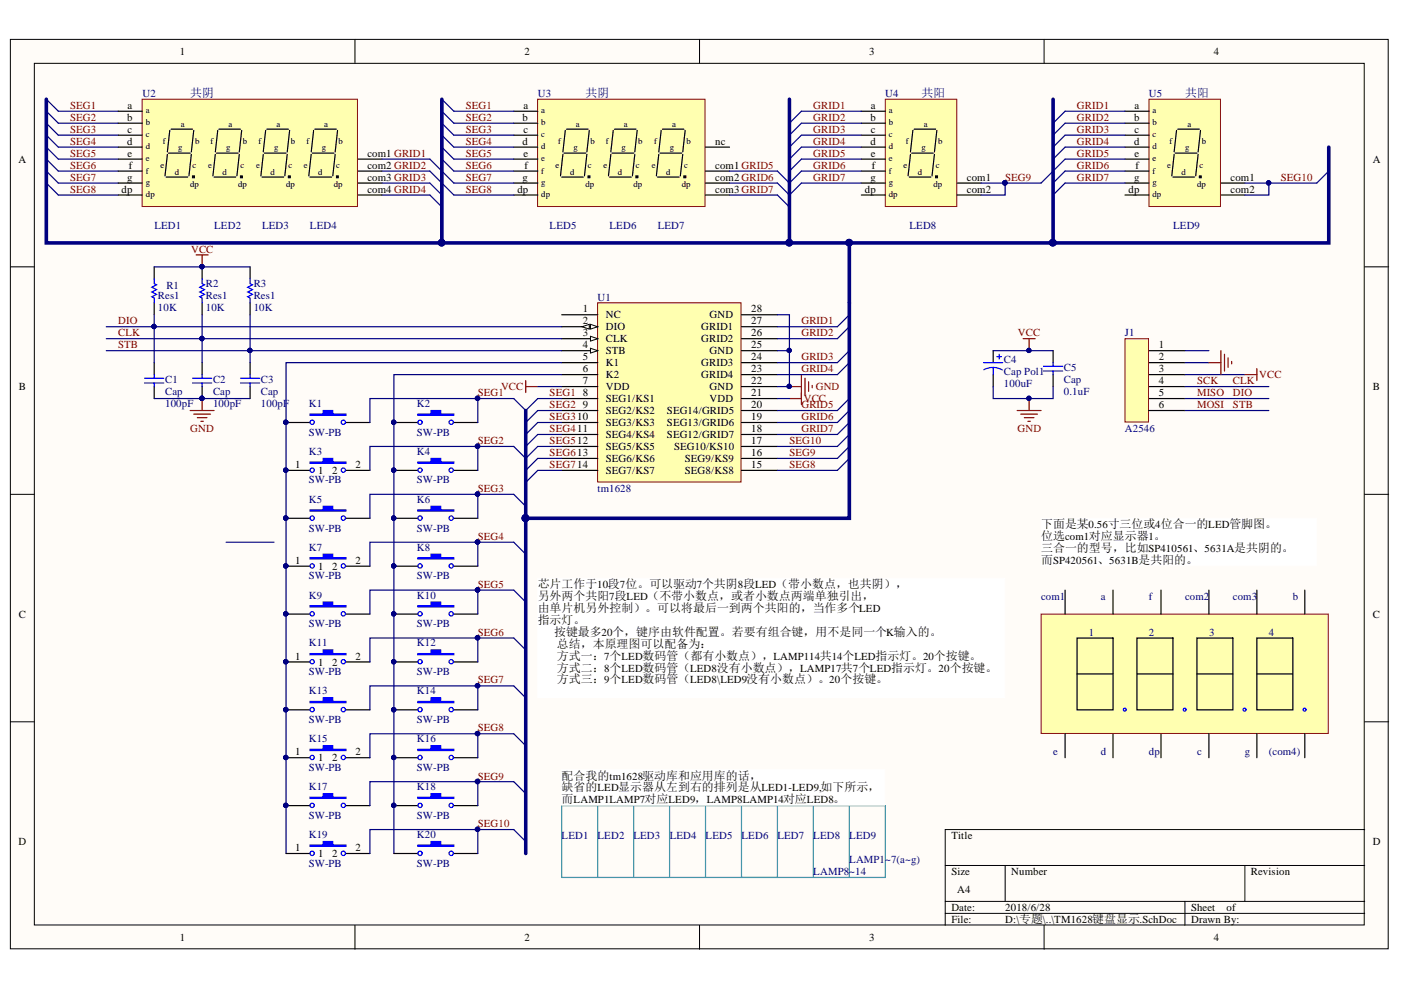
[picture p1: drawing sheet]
<svg xmlns="http://www.w3.org/2000/svg" width="297mm" height="210mm" viewBox="0 0 297 210" stroke-linecap="round" stroke-linejoin="round" font-family="sans-serif">
<g fill="#fffcf8" stroke="#000" stroke-width=".21">
<path d="M2.2 8.4h292.1v192.8h-292.1z"/>
<path d="M7.3 13.4h281.9v182.7h-281.9z"/>
</g>
<g fill="none" stroke="#000" stroke-width=".21">
<path d="M75.3 8.4v5M148.3 8.4v5M221.4 8.4v5M2.2 56.6h5.1M289.3 56.6h5.1M2.2 104.8h5.1M289.3 104.8h5.1M2.2 153h5.1M289.3 153h5.1M289.3 175.9h-88.9v20.3M75.3 196.2v5.1M148.3 196.2v5.1"/>
<path d="M200.4 183.5h88.9M200.4 191.1h88.9M200.4 193.7h88.9M213.1 183.5v7.6M221.4 196.2v5.1M251.2 191.1v5.1M263.9 183.5v7.6"/>
</g>
<path d="M126.7 64.2h30.4v38h-30.4z" fill="#ffffb0" stroke="#800000" stroke-width=".21"/>
<path d="M119.1 66.7h7.6M119.1 69.3h7.6" fill="none" stroke="#000" stroke-width=".25"/>
<path d="M125.2 68.8l1.5 .5-1.5 .5z" fill="#fffcf8"/>
<path d="M125.2 68.8l1.5 .5-1.5 .5z" fill="none" stroke="#000" stroke-width=".21"/>
<path d="M123.4 69.3l1.5-.5v1z" fill="#fffcf8"/>
<path d="M123.4 69.3l1.5-.5v1z" fill="none" stroke="#000" stroke-width=".21"/>
<path d="M119.1 71.8h7.6" fill="none" stroke="#000" stroke-width=".25"/>
<path d="M125.2 71.3l1.5 .5-1.5 .5z" fill="#fffcf8"/>
<path d="M125.2 71.3l1.5 .5-1.5 .5z" fill="none" stroke="#000" stroke-width=".21"/>
<path d="M119.1 74.3h7.6" fill="none" stroke="#000" stroke-width=".25"/>
<path d="M125.2 73.8l1.5 .5-1.5 .6z" fill="#fffcf8"/>
<path d="M125.2 73.8l1.5 .5-1.5 .6z" fill="none" stroke="#000" stroke-width=".21"/>
<g fill="none" stroke="#000" stroke-width=".25">
<path d="M119.1 76.9h7.6M119.1 79.4h7.6M157.2 76.9h7.6M157.2 79.4h7.6M157.2 74.3h7.6M157.2 71.8h7.6M157.2 69.3h7.6M157.2 66.7h7.6M83.5 89.6h5.1M96.2 89.6h5.1M119.1 82h7.6M119.1 84.5h7.6"/>
<path d="M119.1 87h7.6M119.1 89.6h7.6M119.1 92.1h7.6M119.1 94.7h7.6M119.1 97.2h7.6M119.1 99.7h7.6M157.2 82h7.6M157.2 84.5h7.6M157.2 87h7.6M157.2 89.6h7.6M157.2 92.1h7.6M157.2 94.7h7.6"/>
<path d="M157.2 97.2h7.6M157.2 99.7h7.6"/>
</g>
<g fill="none" stroke="#000080" stroke-width=".25">
<path d="M22.5 69.3h96.6M22.5 71.8h96.6M22.5 74.3h96.6M119.1 76.9h-58.5v104.1M119.1 79.4h-35.6v101.6M164.8 66.7h2.6v15.3h-2.6M164.8 74.3h2.6M180.1 76.9l-2.6 2.5h-12.7M180.1 74.3l-2.6 2.6h-12.7M180.1 69.3l-2.6 2.5h-12.7M180.1 66.7l-2.6 2.6h-12.7M114 82h5.1"/>
<path d="M119.1 84.5h-5.1l-2.5 2.5M119.1 87h-5.1l-2.5 2.6M119.1 89.6h-5.1l-2.5 2.5M119.1 92.1h-5.1l-2.5 2.6M119.1 94.7h-5.1l-2.5 2.5M119.1 97.2h-5.1l-2.5 2.5M119.1 99.7h-5.1l-2.5 2.6M164.8 84.5h2.6M180.1 84.5l-2.6 2.5h-12.7M180.1 87l-2.6 2.6h-12.7M180.1 89.6l-2.6 2.5h-12.7M180.1 92.1l-2.6 2.6h-12.7"/>
<path d="M180.1 94.7l-2.6 2.5h-12.7M180.1 97.2l-2.6 2.5h-12.7"/>
</g>
<g fill="#000080" stroke="#000080" stroke-width=".21">
<circle cx="32.6" cy="69.2" r=".46"/>
<circle cx="42.8" cy="71.8" r=".46"/>
<circle cx="53" cy="74.3" r=".46"/>
<circle cx="60.6" cy="89.5" r=".46"/>
<circle cx="60.6" cy="99.7" r=".46"/>
<circle cx="60.6" cy="109.8" r=".47"/>
<circle cx="60.6" cy="120" r=".46"/>
<circle cx="60.6" cy="130.1" r=".46"/>
<circle cx="60.6" cy="140.3" r=".46"/>
<circle cx="60.6" cy="150.5" r=".47"/>
<circle cx="60.6" cy="160.6" r=".46"/>
<circle cx="60.6" cy="170.8" r=".46"/>
<circle cx="83.5" cy="89.5" r=".46"/>
<circle cx="83.5" cy="99.7" r=".46"/>
<circle cx="83.5" cy="109.8" r=".46"/>
<circle cx="83.5" cy="120" r=".46"/>
<circle cx="83.5" cy="130.1" r=".46"/>
<circle cx="83.5" cy="140.3" r=".46"/>
<circle cx="83.5" cy="150.5" r=".46"/>
<circle cx="83.5" cy="160.6" r=".46"/>
<circle cx="83.5" cy="170.8" r=".46"/>
<circle cx="167.3" cy="81.9" r=".46"/>
<circle cx="167.3" cy="74.3" r=".46"/>
</g>
<path d="M169.9 79.4v6.4M111.5 80.7v2.5M111.5 82h2.5M167.4 82h2.5M167.4 84.5h2.5M170.7 80.2v3.5M171.4 80.9v2.1M172.2 81.7v.5" fill="none" stroke="#800000" stroke-width=".25"/>
<path d="M88.6 87.8h2.8v-.8h2v.8h2.8v.3h-7.6z" fill-rule="evenodd" fill="#00f"/>
<g fill="none" stroke="#00f" stroke-width=".25">
<path d="M88.6 87.8h2.8v-.8h2v.8h2.8v.3h-7.6z"/>
<circle cx="89.1" cy="89.5" r=".46"/>
<circle cx="95.7" cy="89.5" r=".46"/>
</g>
<g fill="#000080" stroke="#000080" stroke-width=".21">
<circle cx="83.5" cy="89.5" r=".46"/>
<circle cx="83.5" cy="99.7" r=".46"/>
</g>
<path d="M83.5 99.7h5.1M96.2 99.7h5.1" fill="none" stroke="#000" stroke-width=".25"/>
<path d="M88.6 98h2.8v-.8h2v.8h2.8v.2h-7.6z" fill-rule="evenodd" fill="#00f"/>
<g fill="none" stroke="#00f" stroke-width=".25">
<path d="M88.6 98h2.8v-.8h2v.8h2.8v.2h-7.6z"/>
<circle cx="89.1" cy="99.7" r=".46"/>
<circle cx="95.7" cy="99.7" r=".46"/>
</g>
<g fill="#000080" stroke="#000080" stroke-width=".21">
<circle cx="83.5" cy="99.7" r=".46"/>
<circle cx="60.6" cy="89.5" r=".46"/>
</g>
<path d="M60.6 89.6h5.1M73.4 89.6h5" fill="none" stroke="#000" stroke-width=".25"/>
<path d="M65.7 87.8h2.8v-.8h2.1v.8h2.8v.3h-7.7z" fill-rule="evenodd" fill="#00f"/>
<g fill="none" stroke="#00f" stroke-width=".25">
<path d="M65.7 87.8h2.8v-.8h2.1v.8h2.8v.3h-7.7z"/>
<circle cx="66.2" cy="89.5" r=".46"/>
<circle cx="72.8" cy="89.5" r=".46"/>
</g>
<g fill="#000080" stroke="#000080" stroke-width=".21">
<circle cx="60.6" cy="89.5" r=".46"/>
<circle cx="60.6" cy="99.7" r=".46"/>
</g>
<path d="M60.6 99.7h5.1M73.4 99.7h5" fill="none" stroke="#000" stroke-width=".25"/>
<path d="M65.7 98h2.8v-.8h2.1v.8h2.8v.2h-7.7z" fill-rule="evenodd" fill="#00f"/>
<g fill="none" stroke="#00f" stroke-width=".25">
<path d="M208.5 76.9h4.1M210.6 77.9l1.2 .2 .7 .3M210.6 77.9l-.9 .1-1.1 .4M210.6 77.9v1.5M211.3 75.6h1.1M211.8 75.1v1M221.2 77.6h4.1M221.2 78.7h4.1M223.3 76.9v.7M223.3 78.7v.7M65.7 98h2.8v-.8h2.1v.8h2.8v.2h-7.7z"/>
<circle cx="66.2" cy="99.7" r=".46"/>
<circle cx="72.8" cy="99.7" r=".46"/>
</g>
<g fill="#000080" stroke="#000080" stroke-width=".21">
<circle cx="60.6" cy="99.7" r=".46"/>
<circle cx="101.2" cy="84.5" r=".46"/>
<circle cx="101.2" cy="94.6" r=".47"/>
<circle cx="218.1" cy="74.3" r=".46"/>
<circle cx="218.1" cy="84.5" r=".46"/>
</g>
<path d="M210.6 74.3h12.7M111.5 87l-2.6-2.5h-30.5v5.1M111.5 97.2l-2.6-2.5h-30.5v5M210.6 82v2.5h12.7v-2.5" fill="none" stroke="#000080" stroke-width=".25"/>
<path d="M210.6 74.3v2.6M210.6 79.4v2.6M223.3 74.3v2.6M223.3 79.4v2.6" fill="none" stroke="#000" stroke-width=".25"/>
<path d="M216.9 71.8h2.6M218.2 71.8v2.5M215.7 87h5M216.4 87.8h3.6M217.2 88.6h2M217.9 89.3h.5M218.2 84.5v2.5" fill="none" stroke="#800000" stroke-width=".25"/>
<path d="M114 21h35.5v22.8h-35.5z" fill="#ffffb0" stroke="#800000" stroke-width=".21"/>
<g fill="none" stroke="#000" stroke-width=".25">
<path d="M108.9 23.6h5.1M108.9 26.1h5.1M108.9 28.7h5.1M108.9 31.2h5.1M108.9 33.7h5.1M108.9 36.3h5.1M108.9 38.8h5.1M119.1 37.5h4.6M119.3 32.7l-.5 4.6M119.6 32.5h4.6M119.9 27.6l-.6 4.6M120.1 27.4h4.6"/>
<path d="M124.4 32.7l-.5 4.6M124.9 27.6l-.5 4.6M129.3 37.5h4.5M129.5 32.7l-.5 4.6M129.8 32.5h4.5M130 27.6l-.5 4.6M130.3 27.4h4.5M134.6 32.7l-.5 4.6M135.1 27.6l-.5 4.6M139.4 37.5h4.6M139.7 32.7l-.5 4.6M139.9 32.5h4.6"/>
<path d="M140.2 27.6l-.5 4.6M140.4 27.4h4.6M144.8 32.7l-.6 4.6M145.3 27.6l-.5 4.6M149.6 31.2h5.1M149.6 36.3h5.1M149.6 38.8h5.1M108.9 41.4h5.1M149.6 41.4h5.1M243.6 74.3h7.6M243.6 76.9h7.6M243.6 79.4h7.6"/>
<path d="M243.6 82h7.6M243.6 84.5h7.6"/>
</g>
<path d="M124.7 37.3h.4v.4h-.4zM134.8 37.3h.5v.4h-.5zM145 37.3h.4v.4h-.4z" fill="#000" stroke="#000" stroke-width=".21"/>
<g fill="none" stroke="#000080" stroke-width=".25">
<path d="M9.8 38.8l2.6 2.6h12.7M9.8 36.3l2.6 2.5h12.7M9.8 33.7l2.6 2.6h12.7M9.8 31.2l2.6 2.5h12.7M9.8 28.7l2.6 2.5h12.7M9.8 26.1l2.6 2.6h12.7M9.8 23.6l2.6 2.5h12.7M9.8 21l2.6 2.6h12.7M81 36.3h10.1l5.1 5.1h12.7M81 38.8h10.1l2.6 2.6M93.7 36.3l2.5 2.5h12.7M93.7 33.7l2.5 2.6h12.7"/>
<path d="M93.7 31.2l2.5 2.5h12.7M93.7 28.7l2.5 2.5h12.7M93.7 26.1l2.5 2.6h12.7M93.7 23.6l2.5 2.5h12.7M93.7 21l2.5 2.6h12.7M154.7 38.8h10.1M154.7 36.3h10.1M81 41.4h10.1l2.6 2.5M154.7 41.4h10.1"/>
</g>
<path d="M238.5 71.8h5v17.7h-5z" fill="#ffffb0" stroke="#800000" stroke-width=".21"/>
<g fill="none" stroke="#000" stroke-width=".25">
<path d="M32.7 56.6v2.5M42.9 56.6v2.5M53 56.6v2.5M32.7 64.2v2.5M32.7 76.9v2.5M42.9 64.2v2.5M42.9 76.9v2.5M53 64.2v2.5M53 76.9v2.5M32.7 82v2.5M42.9 82v2.5M53 82v2.5"/>
<path d="M243.6 87h7.6"/>
</g>
<path d="M32.7 56.6h20.3M32.7 66.7v10.2M42.9 66.7v10.2M53 66.7v10.2M251.2 74.3h5.1M251.2 76.9h5.1M251.2 79.4h12.7M32.7 84.5h20.3M251.2 82h17.8M251.2 84.5h17.8M251.2 87h17.8" fill="none" stroke="#000080" stroke-width=".25"/>
<g fill="none" stroke="#800000" stroke-width=".25">
<path d="M41.6 54h2.5M42.9 54v2.6M256.3 76.9h2.6M258.9 74.3v5.1M259.6 75.1v3.6M260.4 75.9v2M261.1 76.6v.5M263.9 79.4h2.6M266.5 78.2v2.5M40.3 87h5.1M41.1 87.8h3.5M41.8 88.6h2.1"/>
<path d="M42.6 89.3h.5M42.9 84.5v2.5"/>
</g>
<g fill="none" stroke="#00f" stroke-width=".25">
<path d="M32.7 59.1v1l.5 .3-1 .5 1 .5-1 .5 1 .5-1 .5 .5 .3v1M42.9 59.1v1l.5 .3-1.1 .5 1.1 .5-1.1 .5 1.1 .5-1.1 .5 .6 .3v1M53 59.1v1l.5 .3-1 .5 1 .5-1 .5 1 .5-1 .5 .5 .3v1M32.7 79.4v.8M42.9 79.4v.8M53 79.4v.8M30.7 80.2h4M30.7 81.2h4M32.7 81.2v.8M40.8 80.2h4.1M40.8 81.2h4.1M42.9 81.2v.8"/>
<path d="M51 80.2h4.1M51 81.2h4.1M53 81.2v.8"/>
</g>
<g fill="#000080" stroke="#000080" stroke-width=".21">
<circle cx="42.8" cy="56.5" r=".46"/>
<circle cx="42.8" cy="84.5" r=".46"/>
<circle cx="32.6" cy="69.2" r=".46"/>
<circle cx="42.8" cy="71.8" r=".46"/>
<circle cx="53" cy="74.3" r=".46"/>
<circle cx="101.2" cy="84.5" r=".46"/>
<circle cx="101.2" cy="94.6" r=".47"/>
<circle cx="101.2" cy="104.8" r=".46"/>
</g>
<path d="M220.7 130.2h60.9v25.3h-60.9z" fill="#ffffb0" stroke="#800000" stroke-width=".21"/>
<g fill="none" stroke="#000" stroke-width=".25">
<path d="M225.8 125.1v5.1M228.4 135.3h7.6v15.2h-7.6zM236 125.1v5.1M241.1 135.3h7.6v15.2h-7.6zM246.1 125.1v5.1M253.8 135.3h7.6v15.2h-7.6zM256.3 125.1v5.1M266.5 135.3h7.6v15.2h-7.6zM266.5 125.1v5.1M276.6 125.1v5.1M225.8 155.6v5.1M228.4 142.9h7.6"/>
<path d="M236 155.6v5.1M241.1 142.9h7.6M246.1 155.6v5.1M253.8 142.9h7.6M256.3 155.6v5.1M266.5 142.9h7.6M266.5 155.6v5.1M276.6 155.6v5.1"/>
</g>
<g fill="none" stroke="#00f" stroke-width=".25">
<circle cx="238.5" cy="150.5" r=".31"/>
<circle cx="251.2" cy="150.5" r=".31"/>
<circle cx="263.9" cy="150.5" r=".32"/>
<circle cx="276.6" cy="150.5" r=".31"/>
</g>
<path d="M30.1 21h45.7v22.8h-45.7z" fill="#ffffb0" stroke="#800000" stroke-width=".21"/>
<g fill="none" stroke="#000" stroke-width=".25">
<path d="M25.1 23.6h5.1M25.1 26.1h5.1M25.1 28.7h5.1M25.1 31.2h5.1M25.1 33.7h5.1M25.1 36.3h5.1M25.1 38.8h5.1M35.2 37.5h4.6M35.5 32.7l-.5 4.6M35.7 32.5h4.6M36 27.6l-.5 4.6M36.3 27.4h4.5"/>
<path d="M40.6 32.7l-.5 4.6M41.1 27.6l-.5 4.6M45.4 37.5h4.6M45.7 32.7l-.6 4.6M45.9 32.5h4.6M46.2 27.6l-.5 4.6M46.4 27.4h4.6M50.7 32.7l-.5 4.6M51.2 27.6l-.5 4.6M55.6 37.5h4.5M55.8 32.7l-.5 4.6M56.1 32.5h4.5"/>
<path d="M56.3 27.6l-.5 4.6M56.6 27.4h4.6M60.9 32.7l-.5 4.6M61.4 27.6l-.5 4.6M65.7 37.5h4.6M66 32.7l-.5 4.6M66.2 32.5h4.6M66.5 27.6l-.5 4.6M66.7 27.4h4.6M71.1 32.7l-.5 4.6M71.6 27.6l-.5 4.6M75.9 33.7h5.1"/>
<path d="M75.9 36.3h5.1M75.9 38.8h5.1M25.1 41.4h5.1M75.9 41.4h5.1"/>
</g>
<path d="M40.8 37.3h.4v.4h-.4zM51 37.3h.4v.4h-.4zM61.1 37.3h.5v.4h-.5zM71.3 37.3h.4v.4h-.4z" fill="#000" stroke="#000" stroke-width=".21"/>
<path d="M81 33.7h10.1l2.6 2.6M164.8 38.8l2.6 2.6M164.8 36.3l2.6 2.5M164.8 41.4l2.6 2.5" fill="none" stroke="#000080" stroke-width=".25"/>
<path d="M167.4 21v30.5M223.3 21v30.5M281.7 31.2v20.3h-101.6" fill="none" stroke="#000080" stroke-width=".76"/>
<g fill="#000080" stroke="#000080" stroke-width=".21">
<circle cx="223.2" cy="51.4" r=".72"/>
<circle cx="180" cy="51.5" r=".71"/>
<circle cx="167.3" cy="51.5" r=".71"/>
</g>
<path d="M187.7 21h15.1v22.8h-15.1z" fill="#ffffb0" stroke="#800000" stroke-width=".21"/>
<g fill="none" stroke="#000" stroke-width=".25">
<path d="M182.6 23.6h5.1M182.6 26.1h5.1M182.6 28.7h5.1M182.6 31.2h5.1M182.6 33.7h5.1M182.6 36.3h5.1M182.6 38.8h5.1M192.8 37.5h4.6M193 32.7l-.5 4.6M193.3 32.5h4.6M193.5 27.6l-.5 4.6M193.8 27.4h4.6"/>
<path d="M198.1 32.7l-.5 4.6M198.6 27.6l-.5 4.6M202.9 38.8h5.1M182.6 41.4h5.1M202.9 41.4h5.1"/>
</g>
<path d="M198.3 37.3h.5v.4h-.5z" fill="#000" stroke="#000" stroke-width=".21"/>
<path d="M243.6 21h15.2v22.8h-15.2z" fill="#ffffb0" stroke="#800000" stroke-width=".21"/>
<g fill="none" stroke="#000" stroke-width=".25">
<path d="M238.5 23.6h5.1M238.5 26.1h5.1M238.5 28.7h5.1M238.5 31.2h5.1M238.5 33.7h5.1M238.5 36.3h5.1M238.5 38.8h5.1M248.7 37.5h4.6M248.9 32.7l-.5 4.6M249.2 32.5h4.6M249.5 27.6l-.6 4.6M249.7 27.4h4.6"/>
<path d="M254 32.7l-.5 4.6M254.5 27.6l-.5 4.6M258.9 38.8h5M238.5 41.4h5.1M258.9 41.4h5M83.5 109.9h5.1M96.2 109.9h5.1"/>
</g>
<path d="M254.3 37.3h.4v.4h-.4z" fill="#000" stroke="#000" stroke-width=".21"/>
<g fill="none" stroke="#000080" stroke-width=".25">
<path d="M182.6 38.8h-12.7l-2.5 2.6M182.6 36.3h-12.7l-2.5 2.5M182.6 33.7h-12.7l-2.5 2.6M182.6 31.2h-12.7l-2.5 2.5M182.6 28.7h-12.7l-2.5 2.5M182.6 26.1h-12.7l-2.5 2.6M182.6 23.6h-12.7l-2.5 2.5M238.5 38.8h-12.7l-2.5 2.6M238.5 36.3h-12.7l-2.5 2.5M238.5 33.7h-12.7l-2.5 2.6M238.5 31.2h-12.7l-2.5 2.5M238.5 28.7h-12.7l-2.5 2.5"/>
<path d="M238.5 26.1h-12.7l-2.5 2.6M238.5 23.6h-12.7l-2.5 2.5M263.9 38.8h15.3M269 38.8v2.6h-5.1M47.9 115h10.2"/>
</g>
<g fill="#000080" stroke="#000080" stroke-width=".21">
<circle cx="213" cy="38.8" r=".47"/>
<circle cx="269" cy="38.8" r=".46"/>
<circle cx="93.6" cy="51.5" r=".71"/>
<circle cx="83.5" cy="109.8" r=".46"/>
</g>
<path d="M93.7 21v30.5" fill="none" stroke="#000080" stroke-width=".76"/>
<path d="M88.6 108.1h2.8v-.8h2v.8h2.8v.3h-7.6z" fill-rule="evenodd" fill="#00f"/>
<g fill="none" stroke="#00f" stroke-width=".25">
<path d="M88.6 108.1h2.8v-.8h2v.8h2.8v.3h-7.6z"/>
<circle cx="89" cy="109.8" r=".46"/>
<circle cx="95.7" cy="109.8" r=".46"/>
</g>
<g fill="#000080" stroke="#000080" stroke-width=".21">
<circle cx="83.5" cy="109.8" r=".46"/>
<circle cx="83.5" cy="120" r=".46"/>
</g>
<path d="M83.5 120h5.1M96.2 120h5.1" fill="none" stroke="#000" stroke-width=".25"/>
<path d="M88.6 118.3h2.8v-.8h2v.8h2.8v.2h-7.6z" fill-rule="evenodd" fill="#00f"/>
<g fill="none" stroke="#00f" stroke-width=".25">
<path d="M88.6 118.3h2.8v-.8h2v.8h2.8v.2h-7.6z"/>
<circle cx="89.1" cy="120" r=".46"/>
<circle cx="95.7" cy="120" r=".46"/>
</g>
<g fill="#000080" stroke="#000080" stroke-width=".21">
<circle cx="83.5" cy="120" r=".46"/>
<circle cx="60.6" cy="109.8" r=".47"/>
</g>
<path d="M60.6 109.9h5.1M73.4 109.9h5" fill="none" stroke="#000" stroke-width=".25"/>
<path d="M65.7 108.1h2.8v-.8h2.1v.8h2.8v.3h-7.7z" fill-rule="evenodd" fill="#00f"/>
<g fill="none" stroke="#00f" stroke-width=".25">
<path d="M65.7 108.1h2.8v-.8h2.1v.8h2.8v.3h-7.7z"/>
<circle cx="66.2" cy="109.8" r=".46"/>
<circle cx="72.8" cy="109.8" r=".46"/>
</g>
<g fill="#000080" stroke="#000080" stroke-width=".21">
<circle cx="60.6" cy="109.8" r=".47"/>
<circle cx="60.6" cy="120" r=".46"/>
</g>
<path d="M60.6 120h5.1M73.4 120h5" fill="none" stroke="#000" stroke-width=".25"/>
<path d="M65.7 118.3h2.8v-.8h2.1v.8h2.8v.2h-7.7z" fill-rule="evenodd" fill="#00f"/>
<g fill="none" stroke="#00f" stroke-width=".25">
<path d="M65.7 118.3h2.8v-.8h2.1v.8h2.8v.2h-7.7z"/>
<circle cx="66.2" cy="120" r=".46"/>
<circle cx="72.8" cy="120" r=".46"/>
</g>
<g fill="#000080" stroke="#000080" stroke-width=".21">
<circle cx="60.6" cy="120" r=".46"/>
<circle cx="101.2" cy="114.9" r=".46"/>
<circle cx="101.2" cy="104.8" r=".46"/>
<circle cx="101.2" cy="125.1" r=".47"/>
<circle cx="101.2" cy="135.2" r=".46"/>
<circle cx="83.5" cy="130.1" r=".46"/>
</g>
<path d="M101.3 115v5M108.9 104.8h-30.5v5.1M108.9 115h-30.5v5" fill="none" stroke="#000080" stroke-width=".25"/>
<path d="M83.5 130.2h5.1M96.2 130.2h5.1" fill="none" stroke="#000" stroke-width=".25"/>
<path d="M88.6 128.4h2.8v-.7h2v.7h2.8v.3h-7.6z" fill-rule="evenodd" fill="#00f"/>
<g fill="none" stroke="#00f" stroke-width=".25">
<path d="M88.6 128.4h2.8v-.7h2v.7h2.8v.3h-7.6z"/>
<circle cx="89.1" cy="130.1" r=".46"/>
<circle cx="95.7" cy="130.1" r=".46"/>
</g>
<g fill="#000080" stroke="#000080" stroke-width=".21">
<circle cx="83.5" cy="130.1" r=".46"/>
<circle cx="83.5" cy="140.3" r=".46"/>
</g>
<path d="M83.5 140.3h5.1M96.2 140.3h5.1" fill="none" stroke="#000" stroke-width=".25"/>
<path d="M88.6 138.6h2.8v-.8h2v.8h2.8v.2h-7.6z" fill-rule="evenodd" fill="#00f"/>
<g fill="none" stroke="#00f" stroke-width=".25">
<path d="M88.6 138.6h2.8v-.8h2v.8h2.8v.2h-7.6z"/>
<circle cx="89.1" cy="140.3" r=".46"/>
<circle cx="95.7" cy="140.3" r=".46"/>
</g>
<g fill="#000080" stroke="#000080" stroke-width=".21">
<circle cx="83.5" cy="140.3" r=".46"/>
<circle cx="60.6" cy="130.1" r=".46"/>
</g>
<path d="M60.6 130.2h5.1M73.4 130.2h5" fill="none" stroke="#000" stroke-width=".25"/>
<path d="M65.7 128.4h2.8v-.7h2.1v.7h2.8v.3h-7.7z" fill-rule="evenodd" fill="#00f"/>
<g fill="none" stroke="#00f" stroke-width=".25">
<path d="M65.7 128.4h2.8v-.7h2.1v.7h2.8v.3h-7.7z"/>
<circle cx="66.2" cy="130.1" r=".46"/>
<circle cx="72.8" cy="130.1" r=".46"/>
</g>
<g fill="#000080" stroke="#000080" stroke-width=".21">
<circle cx="60.6" cy="130.1" r=".46"/>
<circle cx="60.6" cy="140.3" r=".46"/>
</g>
<path d="M60.6 140.3h5.1M73.4 140.3h5" fill="none" stroke="#000" stroke-width=".25"/>
<path d="M65.7 138.6h2.8v-.8h2.1v.8h2.8v.2h-7.7z" fill-rule="evenodd" fill="#00f"/>
<g fill="none" stroke="#00f" stroke-width=".25">
<path d="M65.7 138.6h2.8v-.8h2.1v.8h2.8v.2h-7.7z"/>
<circle cx="66.2" cy="140.3" r=".46"/>
<circle cx="72.8" cy="140.3" r=".46"/>
</g>
<g fill="#000080" stroke="#000080" stroke-width=".21">
<circle cx="60.6" cy="140.3" r=".46"/>
<circle cx="101.2" cy="125.1" r=".47"/>
<circle cx="101.2" cy="135.2" r=".46"/>
<circle cx="101.2" cy="165.7" r=".47"/>
<circle cx="83.5" cy="150.5" r=".46"/>
</g>
<path d="M101.3 125.1v5.1M101.3 135.3v5M108.9 125.1h-30.5v5.1M108.9 135.3h-30.5v5" fill="none" stroke="#000080" stroke-width=".25"/>
<path d="M83.5 150.5h5.1M96.2 150.5h5.1" fill="none" stroke="#000" stroke-width=".25"/>
<path d="M88.6 148.7h2.8v-.7h2v.7h2.8v.3h-7.6z" fill-rule="evenodd" fill="#00f"/>
<g fill="none" stroke="#00f" stroke-width=".25">
<path d="M88.6 148.7h2.8v-.7h2v.7h2.8v.3h-7.6z"/>
<circle cx="89" cy="150.5" r=".46"/>
<circle cx="95.7" cy="150.5" r=".46"/>
</g>
<g fill="#000080" stroke="#000080" stroke-width=".21">
<circle cx="83.5" cy="150.5" r=".46"/>
<circle cx="83.5" cy="160.6" r=".46"/>
</g>
<path d="M83.5 160.7h5.1M96.2 160.7h5.1" fill="none" stroke="#000" stroke-width=".25"/>
<path d="M88.6 158.9h2.8v-.8h2v.8h2.8v.2h-7.6z" fill-rule="evenodd" fill="#00f"/>
<g fill="none" stroke="#00f" stroke-width=".25">
<path d="M88.6 158.9h2.8v-.8h2v.8h2.8v.2h-7.6z"/>
<circle cx="89.1" cy="160.6" r=".46"/>
<circle cx="95.7" cy="160.6" r=".46"/>
</g>
<g fill="#000080" stroke="#000080" stroke-width=".21">
<circle cx="83.5" cy="160.6" r=".46"/>
<circle cx="60.6" cy="150.5" r=".47"/>
</g>
<path d="M60.6 150.5h5.1M73.4 150.5h5" fill="none" stroke="#000" stroke-width=".25"/>
<path d="M65.7 148.7h2.8v-.7h2.1v.7h2.8v.3h-7.7z" fill-rule="evenodd" fill="#00f"/>
<g fill="none" stroke="#00f" stroke-width=".25">
<path d="M65.7 148.7h2.8v-.7h2.1v.7h2.8v.3h-7.7z"/>
<circle cx="66.2" cy="150.5" r=".46"/>
<circle cx="72.8" cy="150.5" r=".46"/>
</g>
<g fill="#000080" stroke="#000080" stroke-width=".21">
<circle cx="60.6" cy="150.5" r=".47"/>
<circle cx="60.6" cy="160.6" r=".46"/>
</g>
<path d="M60.6 160.7h5.1M73.4 160.7h5" fill="none" stroke="#000" stroke-width=".25"/>
<path d="M65.7 158.9h2.8v-.8h2.1v.8h2.8v.2h-7.7z" fill-rule="evenodd" fill="#00f"/>
<g fill="none" stroke="#00f" stroke-width=".25">
<path d="M65.7 158.9h2.8v-.8h2.1v.8h2.8v.2h-7.7z"/>
<circle cx="66.2" cy="160.6" r=".46"/>
<circle cx="72.8" cy="160.6" r=".46"/>
</g>
<g fill="#000080" stroke="#000080" stroke-width=".21">
<circle cx="60.6" cy="160.6" r=".46"/>
<circle cx="101.2" cy="145.4" r=".46"/>
<circle cx="101.2" cy="155.5" r=".46"/>
<circle cx="83.5" cy="170.8" r=".46"/>
</g>
<path d="M101.3 145.4v5.1M101.3 155.6v5.1M108.9 145.4h-30.5v5.1M108.9 155.6h-30.5v5.1" fill="none" stroke="#000080" stroke-width=".25"/>
<path d="M83.5 170.8h5.1M96.2 170.8h5.1" fill="none" stroke="#000" stroke-width=".25"/>
<path d="M88.6 169h2.8v-.7h2v.7h2.8v.3h-7.6z" fill-rule="evenodd" fill="#00f"/>
<g fill="none" stroke="#00f" stroke-width=".25">
<path d="M88.6 169h2.8v-.7h2v.7h2.8v.3h-7.6z"/>
<circle cx="89.1" cy="170.8" r=".46"/>
<circle cx="95.7" cy="170.8" r=".46"/>
</g>
<circle cx="83.5" cy="170.8" r=".46" fill="#000080" stroke="#000080" stroke-width=".21"/>
<path d="M83.5 181h5.1M96.2 181h5.1" fill="none" stroke="#000" stroke-width=".25"/>
<path d="M88.6 179.2h2.8v-.8h2v.8h2.8v.2h-7.6z" fill-rule="evenodd" fill="#00f"/>
<g fill="none" stroke="#00f" stroke-width=".25">
<path d="M88.6 179.2h2.8v-.8h2v.8h2.8v.2h-7.6z"/>
<circle cx="89" cy="180.9" r=".46"/>
<circle cx="95.7" cy="180.9" r=".46"/>
</g>
<path d="M60.6 170.8h5.1M73.4 170.8h5" fill="none" stroke="#000" stroke-width=".25"/>
<circle cx="60.6" cy="170.8" r=".46" fill="#000080" stroke="#000080" stroke-width=".21"/>
<path d="M65.7 169h2.8v-.7h2.1v.7h2.8v.3h-7.7z" fill-rule="evenodd" fill="#00f"/>
<g fill="none" stroke="#00f" stroke-width=".25">
<path d="M65.7 169h2.8v-.7h2.1v.7h2.8v.3h-7.7z"/>
<circle cx="66.2" cy="170.8" r=".46"/>
<circle cx="72.8" cy="170.8" r=".46"/>
</g>
<circle cx="60.6" cy="170.8" r=".46" fill="#000080" stroke="#000080" stroke-width=".21"/>
<path d="M60.6 181h5.1M73.4 181h5" fill="none" stroke="#000" stroke-width=".25"/>
<path d="M65.7 179.2h2.8v-.8h2.1v.8h2.8v.2h-7.7z" fill-rule="evenodd" fill="#00f"/>
<g fill="none" stroke="#00f" stroke-width=".25">
<path d="M65.7 179.2h2.8v-.8h2.1v.8h2.8v.2h-7.7z"/>
<circle cx="66.2" cy="180.9" r=".46"/>
<circle cx="72.8" cy="180.9" r=".46"/>
</g>
<g fill="none" stroke="#000080" stroke-width=".25">
<path d="M208 38.8h5.1v2.6h-5.1M223.3 36.3l-2.6 2.5h-7.6M281.7 36.3l-2.5 2.5M101.3 84.5v5.1M101.3 94.7v5M101.3 104.8v5.1M108.9 104.8l2.6 2.5M108.9 115l2.6 2.5M108.9 125.1l2.6 2.6M108.9 135.3l2.6 2.5M108.9 145.4l2.6 2.6M108.9 155.6l2.6 2.5"/>
<path d="M101.3 165.7v5.1M101.3 175.9v5.1M111.5 168.3l-2.6-2.6h-30.5v5.1M111.5 178.4l-2.6-2.5h-30.5v5.1"/>
</g>
<g fill="#000080" stroke="#000080" stroke-width=".21">
<circle cx="101.2" cy="165.7" r=".47"/>
<circle cx="101.2" cy="175.8" r=".46"/>
<circle cx="101.2" cy="145.4" r=".46"/>
<circle cx="101.2" cy="155.5" r=".46"/>
<circle cx="111.4" cy="109.8" r=".72"/>
<circle cx="101.2" cy="84.5" r=".46"/>
<circle cx="101.2" cy="94.6" r=".47"/>
<circle cx="101.2" cy="104.8" r=".46"/>
<circle cx="93.6" cy="51.5" r=".71"/>
<circle cx="167.3" cy="51.5" r=".71"/>
<circle cx="180" cy="51.5" r=".71"/>
<circle cx="213" cy="38.8" r=".47"/>
</g>
<path d="M9.8 21v30.5h170.3v58.4h-68.6M111.5 87v94" fill="none" stroke="#000080" stroke-width=".76"/>
<g fill="#fff" stroke="#fff" stroke-width=".21">
<path d="M114 122.6h99v25.3h-99z"/>
<path d="M220.7 109.9h58.4v10h-58.4z"/>
<path d="M119.1 163.2h68.5v7.5h-68.5z"/>
</g>
<path d="M119.1 170.8h45.7v15.2h-45.7zM126.7 170.8v15.2M134.3 170.8v15.2M142 170.8v15.2M149.6 170.8v15.2M157.2 170.8v15.2h30.5v-15.2h-22.9M172.5 170.8v15.2M180.1 170.8v15.2" fill="none" stroke="#009cca" stroke-width=".25"/>
<g font-size="2.5" fill="#000080">
<text x="40.3" y="20.5">共阴</text>
<text x="124.2" y="20.5">共阴</text>
<text x="195.4" y="20.5">共阳</text>
<text x="251.3" y="20.5">共阳</text>
</g>
<g font-size="2.5">
<text x="220.7" y="112">下面是某0.56寸三位或4位合一的LED管脚图。</text>
<text x="220.7" y="114.5">位选com1对应显示器1。</text>
<text x="220.7" y="117">三合一的型号，比如SP410561、5631A是共阴的。</text>
<text x="220.7" y="119.6">而SP420561、5631B是共阳的。</text>
<text x="114" y="124.6">芯片工作于10段7位。可以驱动7个共阴8段LED（带小数点，也共阴），</text>
<text x="114" y="127.2">另外两个共阳7段LED（不带小数点，或者小数点两端单独引出，</text>
<text x="114" y="129.7">由单片机另外控制）。可以将最后一到两个共阳的，当作多个LED</text>
<text x="114" y="132.2">指示灯。</text>
<text x="117.5" y="134.8">按键最多20个，键序由软件配置。若要有组合键，用不是同一个K输入的。</text>
<text x="118.1" y="137.3">总结，本原理图可以配备为：</text>
<text x="118.1" y="139.8">方式一：7个LED数码管（都有小数点），LAMP114共14个LED指示灯。20个按键。</text>
<text x="118.1" y="142.4">方式二：8个LED数码管（LED8没有小数点），LAMP17共7个LED指示灯。20个按键。</text>
<text x="118.1" y="144.9">方式三：9个LED数码管（LED8\LED9没有小数点）。20个按键。</text>
<text x="119.1" y="165.3">配合我的tm1628驱动库和应用库的话，</text>
<text x="119.1" y="167.8">缺省的LED显示器从左到右的排列是从LED1-LED9,如下所示，</text>
<text x="119.1" y="170.3">而LAMP1LAMP7对应LED9，LAMP8LAMP14对应LED8。</text>
</g>
<g font-size="2.3">
<text x="38.1" y="11.7">1</text>
<text x="111.2" y="11.7">2</text>
<text x="184.3" y="11.7">3</text>
<text x="257.4" y="11.7">4</text>
<text x="27.1" y="23.1">a</text>
<text x="111" y="23.1">a</text>
<text x="184.6" y="23.1">a</text>
<text x="240.5" y="23.1">a</text>
<text x="27" y="25.6">b</text>
<text x="27.1" y="28.1">c</text>
<text x="110.8" y="25.6">b</text>
<text x="111" y="28.1">c</text>
<text x="184.5" y="25.6">b</text>
<text x="184.6" y="28.1">c</text>
<text x="240.4" y="25.6">b</text>
<text x="240.5" y="28.1">c</text>
<text x="3.9" y="34.5">A</text>
<text x="27" y="30.7">d</text>
<text x="27.1" y="33.2">e</text>
<text x="27.3" y="35.7">f</text>
<text x="77.9" y="35.7">com2 GRID2</text>
<text x="77.9" y="33.2">com1 GRID1</text>
<text x="110.8" y="30.7">d</text>
<text x="111" y="33.2">e</text>
<text x="111.2" y="35.7">f</text>
<text x="151.6" y="35.7">com1 GRID5</text>
<text x="151.6" y="30.7">nc</text>
<text x="184.5" y="30.7">d</text>
<text x="184.6" y="33.2">e</text>
<text x="184.9" y="35.7">f</text>
<text x="240.4" y="30.7">d</text>
<text x="240.5" y="33.2">e</text>
<text x="240.8" y="35.7">f</text>
<text x="291.1" y="34.5">A</text>
<text x="25.8" y="40.8">dp</text>
<text x="27" y="38.3">g</text>
<text x="77.9" y="38.3">com3 GRID3</text>
<text x="77.9" y="40.8">com4 GRID4</text>
<text x="109.7" y="40.8">dp</text>
<text x="110.8" y="38.3">g</text>
<text x="151.6" y="38.3">com2 GRID6</text>
<text x="151.6" y="40.8">com3 GRID7</text>
<text x="183.4" y="40.8">dp</text>
<text x="184.5" y="38.3">g</text>
<text x="205" y="40.8">com2</text>
<text x="205" y="38.3">com1</text>
<text x="239.3" y="40.8">dp</text>
<text x="240.4" y="38.3">g</text>
<text x="260.9" y="40.8">com2</text>
<text x="260.9" y="38.3">com1</text>
<text x="123.6" y="66.2">1</text>
<text x="123.6" y="68.8">2</text>
<text x="123.6" y="71.3">3</text>
<text x="128.5" y="67.5">NC</text>
<text x="128.5" y="70.1">DIO</text>
<text x="148.7" y="70.1">GRID1</text>
<text x="150.5" y="67.5">GND</text>
<text x="159.2" y="71.3">26</text>
<text x="159.2" y="68.8">27</text>
<text x="159.2" y="66.2">28</text>
<text x="123.6" y="73.9">4</text>
<text x="123.6" y="76.4">5</text>
<text x="128.5" y="72.6">CLK</text>
<text x="128.5" y="75.1">STB</text>
<text x="128.5" y="77.7">K1</text>
<text x="148.7" y="77.7">GRID3</text>
<text x="148.7" y="72.6">GRID2</text>
<text x="150.5" y="75.1">GND</text>
<text x="159.2" y="76.4">24</text>
<text x="159.2" y="73.9">25</text>
<text x="245.7" y="73.9">1</text>
<text x="245.7" y="76.4">2</text>
<text x="4" y="82.7">B</text>
<text x="123.6" y="78.9">6</text>
<text x="123.6" y="81.5">7</text>
<text x="123.6" y="84">8</text>
<text x="128.5" y="80.2">K2</text>
<text x="128.5" y="82.7">VDD</text>
<text x="148.7" y="80.2">GRID4</text>
<text x="150.5" y="82.7">GND</text>
<text x="159.2" y="81.5">22</text>
<text x="159.2" y="84">21</text>
<text x="159.2" y="78.9">23</text>
<text x="245.7" y="78.9">3</text>
<text x="245.7" y="81.5">4</text>
<text x="245.7" y="84">5</text>
<text x="291.1" y="82.7">B</text>
<text x="123.6" y="86.5">9</text>
<text x="128.5" y="85.3">SEG1/KS1</text>
<text x="128.5" y="87.8">SEG2/KS2</text>
<text x="141.4" y="87.8">SEG14/GRID5</text>
<text x="150.5" y="85.3">VDD</text>
<text x="159.2" y="86.5">20</text>
<text x="159.2" y="89.1">19</text>
<text x="245.7" y="86.5">6</text>
<text x="128.5" y="90.3">SEG3/KS3</text>
<text x="128.5" y="92.9">SEG4/KS4</text>
<text x="128.5" y="95.4">SEG5/KS5</text>
<text x="141.4" y="90.3">SEG13/GRID6</text>
<text x="141.4" y="92.9">SEG12/GRID7</text>
<text x="142.9" y="95.4">SEG10/KS10</text>
<text x="159.2" y="91.6">18</text>
<text x="159.2" y="94.1">17</text>
<text x="62.6" y="99.2">1</text>
<text x="67.5" y="100.5">1</text>
<text x="70.4" y="100.5">2</text>
<text x="75.4" y="99.2">2</text>
<text x="128.5" y="97.9">SEG6/KS6</text>
<text x="128.5" y="100.5">SEG7/KS7</text>
<text x="145.2" y="100.5">SEG8/KS8</text>
<text x="145.2" y="97.9">SEG9/KS9</text>
<text x="159.2" y="99.2">15</text>
<text x="159.2" y="96.7">16</text>
<text x="62.6" y="119.6">1</text>
<text x="75.4" y="119.6">2</text>
<text x="67.5" y="120.8">1</text>
<text x="70.4" y="120.8">2</text>
<text x="4" y="131">C</text>
<text x="291.1" y="131">C</text>
<text x="62.6" y="139.8">1</text>
<text x="67.5" y="141.1">1</text>
<text x="70.4" y="141.1">2</text>
<text x="75.4" y="139.8">2</text>
<text x="62.6" y="160.1">1</text>
<text x="67.5" y="161.4">1</text>
<text x="70.4" y="161.4">2</text>
<text x="75.4" y="160.1">2</text>
<text x="3.9" y="179.2">D</text>
<text x="201.7" y="177.9">Title</text>
<text x="291.1" y="179.2">D</text>
<text x="62.6" y="180.5">1</text>
<text x="67.5" y="181.8">1</text>
<text x="70.4" y="181.8">2</text>
<text x="75.4" y="180.5">2</text>
<text x="201.7" y="185.6">Size</text>
<text x="214.4" y="185.6">Number</text>
<text x="265.2" y="185.6">Revision</text>
<text x="203" y="189.4">A4</text>
<text x="201.7" y="193.2">Date:</text>
<text x="201.7" y="195.7">File:</text>
<text x="213.1" y="193.2">2018/6/28</text>
<text x="213.1" y="195.7">D:\专题\..\TM1628键盘显示.SchDoc</text>
<text x="252.5" y="193.2">Sheet</text>
<text x="252.5" y="195.7">Drawn By:</text>
<text x="260.1" y="193.2">of</text>
<text x="38.1" y="199.5">1</text>
<text x="111.2" y="199.5">2</text>
<text x="184.3" y="199.5">3</text>
<text x="257.4" y="199.5">4</text>
</g>
<g font-size="2.3" fill="#800000">
<text x="14.9" y="23.1">SEG1</text>
<text x="98.8" y="23.1">SEG1</text>
<text x="172.4" y="23.1">GRID1</text>
<text x="228.3" y="23.1">GRID1</text>
<text x="14.9" y="25.6">SEG2</text>
<text x="14.9" y="28.1">SEG3</text>
<text x="98.8" y="25.6">SEG2</text>
<text x="98.8" y="28.1">SEG3</text>
<text x="172.4" y="25.6">GRID2</text>
<text x="172.4" y="28.1">GRID3</text>
<text x="228.3" y="25.6">GRID2</text>
<text x="228.3" y="28.1">GRID3</text>
<text x="14.9" y="30.7">SEG4</text>
<text x="14.9" y="33.2">SEG5</text>
<text x="14.9" y="35.7">SEG6</text>
<text x="98.8" y="30.7">SEG4</text>
<text x="98.8" y="33.2">SEG5</text>
<text x="98.8" y="35.7">SEG6</text>
<text x="172.4" y="30.7">GRID4</text>
<text x="172.4" y="33.2">GRID5</text>
<text x="172.4" y="35.7">GRID6</text>
<text x="228.3" y="30.7">GRID4</text>
<text x="228.3" y="33.2">GRID5</text>
<text x="228.3" y="35.7">GRID6</text>
<text x="14.9" y="38.3">SEG7</text>
<text x="14.9" y="40.8">SEG8</text>
<text x="98.8" y="38.3">SEG7</text>
<text x="98.8" y="40.8">SEG8</text>
<text x="172.4" y="38.3">GRID7</text>
<text x="213.1" y="38.3">SEG9</text>
<text x="228.3" y="38.3">GRID7</text>
<text x="271.6" y="38.3">SEG10</text>
<text x="40.5" y="53.6">VCC</text>
<text x="25" y="71.3">CLK</text>
<text x="25" y="68.8">DIO</text>
<text x="169.9" y="68.8">GRID1</text>
<text x="169.9" y="71.3">GRID2</text>
<text x="215.8" y="71.3">VCC</text>
<text x="25" y="73.9">STB</text>
<text x="169.9" y="76.4">GRID3</text>
<text x="101.3" y="84">SEG1</text>
<text x="106.2" y="82.7">VCC</text>
<text x="116.5" y="84">SEG1</text>
<text x="169.9" y="78.9">GRID4</text>
<text x="172.9" y="82.7">GND</text>
<text x="253.8" y="81.5">SCK</text>
<text x="253.8" y="84">MISO</text>
<text x="261.4" y="81.5">CLK</text>
<text x="261.4" y="84">DIO</text>
<text x="267" y="80.2">VCC</text>
<text x="116.5" y="86.5">SEG2</text>
<text x="116.5" y="89.1">SEG310</text>
<text x="169.9" y="86.5">GRID5</text>
<text x="169.9" y="89.1">GRID6</text>
<text x="170.4" y="85.3">VCC</text>
<text x="253.8" y="86.5">MOSI</text>
<text x="261.4" y="86.5">STB</text>
<text x="40.3" y="91.6">GND</text>
<text x="101.3" y="94.1">SEG2</text>
<text x="116.5" y="91.6">SEG411</text>
<text x="116.5" y="94.1">SEG512</text>
<text x="167.4" y="94.1">SEG10</text>
<text x="169.9" y="91.6">GRID7</text>
<text x="215.7" y="91.6">GND</text>
<text x="116.5" y="96.7">SEG613</text>
<text x="116.5" y="99.2">SEG714</text>
<text x="167.4" y="99.2">SEG8</text>
<text x="167.4" y="96.7">SEG9</text>
<text x="101.3" y="104.4">SEG3</text>
<text x="101.3" y="114.5">SEG4</text>
<text x="101.3" y="124.6">SEG5</text>
<text x="101.3" y="134.8">SEG6</text>
<text x="101.3" y="144.9">SEG7</text>
<text x="101.3" y="155.1">SEG8</text>
<text x="101.3" y="165.3">SEG9</text>
<text x="101.3" y="175.4">SEG10</text>
</g>
<g font-size="2.3" fill="#000080">
<text x="30.2" y="20.5">U2</text>
<text x="114" y="20.5">U3</text>
<text x="187.7" y="20.5">U4</text>
<text x="243.6" y="20.5">U5</text>
<text x="32.7" y="48.5">LED1</text>
<text x="45.4" y="48.5">LED2</text>
<text x="55.6" y="48.5">LED3</text>
<text x="65.7" y="48.5">LED4</text>
<text x="116.5" y="48.5">LED5</text>
<text x="129.2" y="48.5">LED6</text>
<text x="139.5" y="48.5">LED7</text>
<text x="192.8" y="48.5">LED8</text>
<text x="248.7" y="48.5">LED9</text>
<text x="33.5" y="66">10K</text>
<text x="33.5" y="63.5">Res1</text>
<text x="35.3" y="61.2">R1</text>
<text x="43.6" y="66">10K</text>
<text x="43.6" y="60.9">R2</text>
<text x="43.6" y="63.5">Res1</text>
<text x="53.8" y="66">10K</text>
<text x="53.8" y="60.9">R3</text>
<text x="53.8" y="63.5">Res1</text>
<text x="126.7" y="63.7">U1</text>
<text x="238.5" y="71.3">J1</text>
<text x="212.9" y="76.9">C4</text>
<text x="35" y="81.2">C1</text>
<text x="35" y="83.7">Cap</text>
<text x="45.2" y="81.2">C2</text>
<text x="45.2" y="83.7">Cap</text>
<text x="55.3" y="81.2">C3</text>
<text x="55.3" y="83.7">Cap</text>
<text x="212.9" y="82">100uF</text>
<text x="212.9" y="79.4">Cap Pol1</text>
<text x="225.6" y="83.7">0.1uF</text>
<text x="225.6" y="78.7">C5</text>
<text x="225.6" y="81.2">Cap</text>
<text x="35" y="86.3">100pF</text>
<text x="45.2" y="86.3">100pF</text>
<text x="55.3" y="86.3">100pF</text>
<text x="65.5" y="86.3">K1</text>
<text x="88.4" y="86.3">K2</text>
<text x="65.5" y="92.4">SW-PB</text>
<text x="88.4" y="92.4">SW-PB</text>
<text x="238.5" y="91.6">A2546</text>
<text x="65.5" y="96.4">K3</text>
<text x="88.4" y="96.4">K4</text>
<text x="65.5" y="102.5">SW-PB</text>
<text x="65.5" y="106.6">K5</text>
<text x="88.4" y="102.5">SW-PB</text>
<text x="88.4" y="106.6">K6</text>
<text x="126.7" y="104.4">tm1628</text>
<text x="65.5" y="112.7">SW-PB</text>
<text x="88.4" y="112.7">SW-PB</text>
<text x="65.5" y="116.8">K7</text>
<text x="88.4" y="116.8">K8</text>
<text x="65.5" y="122.9">SW-PB</text>
<text x="88.4" y="122.9">SW-PB</text>
<text x="65.5" y="126.9">K9</text>
<text x="88.4" y="126.9">K10</text>
<text x="220.7" y="127.2">com1</text>
<text x="233.4" y="127.2">a</text>
<text x="243.6" y="127.2">f</text>
<text x="251.3" y="127.2">com2</text>
<text x="261.4" y="127.2">com3</text>
<text x="274.1" y="127.2">b</text>
<text x="65.5" y="133">SW-PB</text>
<text x="65.5" y="137.1">K11</text>
<text x="88.4" y="133">SW-PB</text>
<text x="88.4" y="137.1">K12</text>
<text x="230.9" y="134.8">1</text>
<text x="243.6" y="134.8">2</text>
<text x="256.3" y="134.8">3</text>
<text x="269" y="134.8">4</text>
<text x="65.5" y="143.1">SW-PB</text>
<text x="88.4" y="143.1">SW-PB</text>
<text x="65.5" y="147.2">K13</text>
<text x="88.4" y="147.2">K14</text>
<text x="65.5" y="153.3">SW-PB</text>
<text x="88.4" y="153.3">SW-PB</text>
<text x="65.5" y="157.3">K15</text>
<text x="88.4" y="157.3">K16</text>
<text x="223.3" y="160.1">e</text>
<text x="233.4" y="160.1">d</text>
<text x="243.6" y="160.1">dp</text>
<text x="253.8" y="160.1">c</text>
<text x="263.9" y="160.1">g</text>
<text x="269" y="160.1">(com4)</text>
<text x="65.5" y="163.5">SW-PB</text>
<text x="65.5" y="167.6">K17</text>
<text x="88.4" y="163.5">SW-PB</text>
<text x="88.4" y="167.6">K18</text>
<text x="65.5" y="173.6">SW-PB</text>
<text x="88.4" y="173.6">SW-PB</text>
<text x="65.5" y="177.7">K19</text>
<text x="88.4" y="177.7">K20</text>
<text x="119.1" y="177.9">LED1</text>
<text x="126.7" y="177.9">LED2</text>
<text x="134.3" y="177.9">LED3</text>
<text x="142" y="177.9">LED4</text>
<text x="149.6" y="177.9">LED5</text>
<text x="157.2" y="177.9">LED6</text>
<text x="164.8" y="177.9">LED7</text>
<text x="172.4" y="177.9">LED8</text>
<text x="180.1" y="177.9">LED9</text>
<text x="65.5" y="183.8">SW-PB</text>
<text x="88.4" y="183.8">SW-PB</text>
<text x="172.4" y="185.6">LAMP8~14</text>
<text x="180.1" y="183">LAMP1~7(a~g)</text>
</g>
<g font-size="1.9">
<text x="31" y="23.9">a</text>
<text x="114.8" y="23.9">a</text>
<text x="188.4" y="23.9">a</text>
<text x="244.3" y="23.9">a</text>
<text x="31" y="26.5">b</text>
<text x="31" y="29">c</text>
<text x="38.3" y="27">a</text>
<text x="48.5" y="27">a</text>
<text x="58.6" y="27">a</text>
<text x="68.8" y="27">a</text>
<text x="114.8" y="26.5">b</text>
<text x="114.8" y="29">c</text>
<text x="122.1" y="27">a</text>
<text x="132.3" y="27">a</text>
<text x="142.5" y="27">a</text>
<text x="188.4" y="26.5">b</text>
<text x="188.4" y="29">c</text>
<text x="195.9" y="27">a</text>
<text x="244.3" y="26.5">b</text>
<text x="244.3" y="29">c</text>
<text x="251.8" y="27">a</text>
<text x="31" y="31.5">d</text>
<text x="31" y="34.1">e</text>
<text x="34" y="35.7">e</text>
<text x="34.5" y="30.5">f</text>
<text x="37.8" y="31.8">g</text>
<text x="40.8" y="35.7">c</text>
<text x="41.4" y="30.5">b</text>
<text x="44.1" y="35.7">e</text>
<text x="44.7" y="30.5">f</text>
<text x="48" y="31.8">g</text>
<text x="51" y="35.7">c</text>
<text x="51.5" y="30.5">b</text>
<text x="54.3" y="35.7">e</text>
<text x="54.8" y="30.5">f</text>
<text x="58.1" y="31.8">g</text>
<text x="61.1" y="35.7">c</text>
<text x="61.7" y="30.5">b</text>
<text x="64.4" y="35.7">e</text>
<text x="65" y="30.5">f</text>
<text x="68.2" y="31.8">g</text>
<text x="71.3" y="35.7">c</text>
<text x="71.8" y="30.5">b</text>
<text x="114.8" y="31.5">d</text>
<text x="114.8" y="34.1">e</text>
<text x="117.8" y="35.7">e</text>
<text x="118.3" y="30.5">f</text>
<text x="121.6" y="31.8">g</text>
<text x="124.7" y="35.7">c</text>
<text x="125.2" y="30.5">b</text>
<text x="128" y="35.7">e</text>
<text x="128.5" y="30.5">f</text>
<text x="131.8" y="31.8">g</text>
<text x="134.8" y="35.7">c</text>
<text x="135.3" y="30.5">b</text>
<text x="138.2" y="35.7">e</text>
<text x="138.7" y="30.5">f</text>
<text x="142" y="31.8">g</text>
<text x="145" y="35.7">c</text>
<text x="145.5" y="30.5">b</text>
<text x="188.4" y="31.5">d</text>
<text x="188.4" y="34.1">e</text>
<text x="191.6" y="35.7">e</text>
<text x="192.1" y="30.5">f</text>
<text x="195.4" y="31.8">g</text>
<text x="198.4" y="35.7">c</text>
<text x="198.9" y="30.5">b</text>
<text x="244.3" y="31.5">d</text>
<text x="244.3" y="34.1">e</text>
<text x="247.5" y="35.7">e</text>
<text x="248" y="30.5">f</text>
<text x="251.3" y="31.8">g</text>
<text x="254.3" y="35.7">c</text>
<text x="254.8" y="30.5">b</text>
<text x="31" y="36.9">f</text>
<text x="31" y="39.2">g</text>
<text x="31" y="41.7">dp</text>
<text x="37" y="37.2">d</text>
<text x="40.3" y="39.7">dp</text>
<text x="47.2" y="37.2">d</text>
<text x="50.5" y="39.7">dp</text>
<text x="57.3" y="37.2">d</text>
<text x="60.6" y="39.7">dp</text>
<text x="67.5" y="37.2">d</text>
<text x="70.8" y="39.7">dp</text>
<text x="114.8" y="36.9">f</text>
<text x="114.8" y="39.2">g</text>
<text x="114.8" y="41.7">dp</text>
<text x="120.9" y="37.2">d</text>
<text x="124.2" y="39.7">dp</text>
<text x="131" y="37.2">d</text>
<text x="134.3" y="39.7">dp</text>
<text x="141.2" y="37.2">d</text>
<text x="144.5" y="39.7">dp</text>
<text x="188.4" y="36.9">f</text>
<text x="188.4" y="39.2">g</text>
<text x="188.4" y="41.7">dp</text>
<text x="194.6" y="37.2">d</text>
<text x="197.9" y="39.7">dp</text>
<text x="244.3" y="36.9">f</text>
<text x="244.3" y="39.2">g</text>
<text x="244.3" y="41.7">dp</text>
<text x="250.5" y="37.2">d</text>
<text x="253.8" y="39.7">dp</text>
</g>
</svg>
